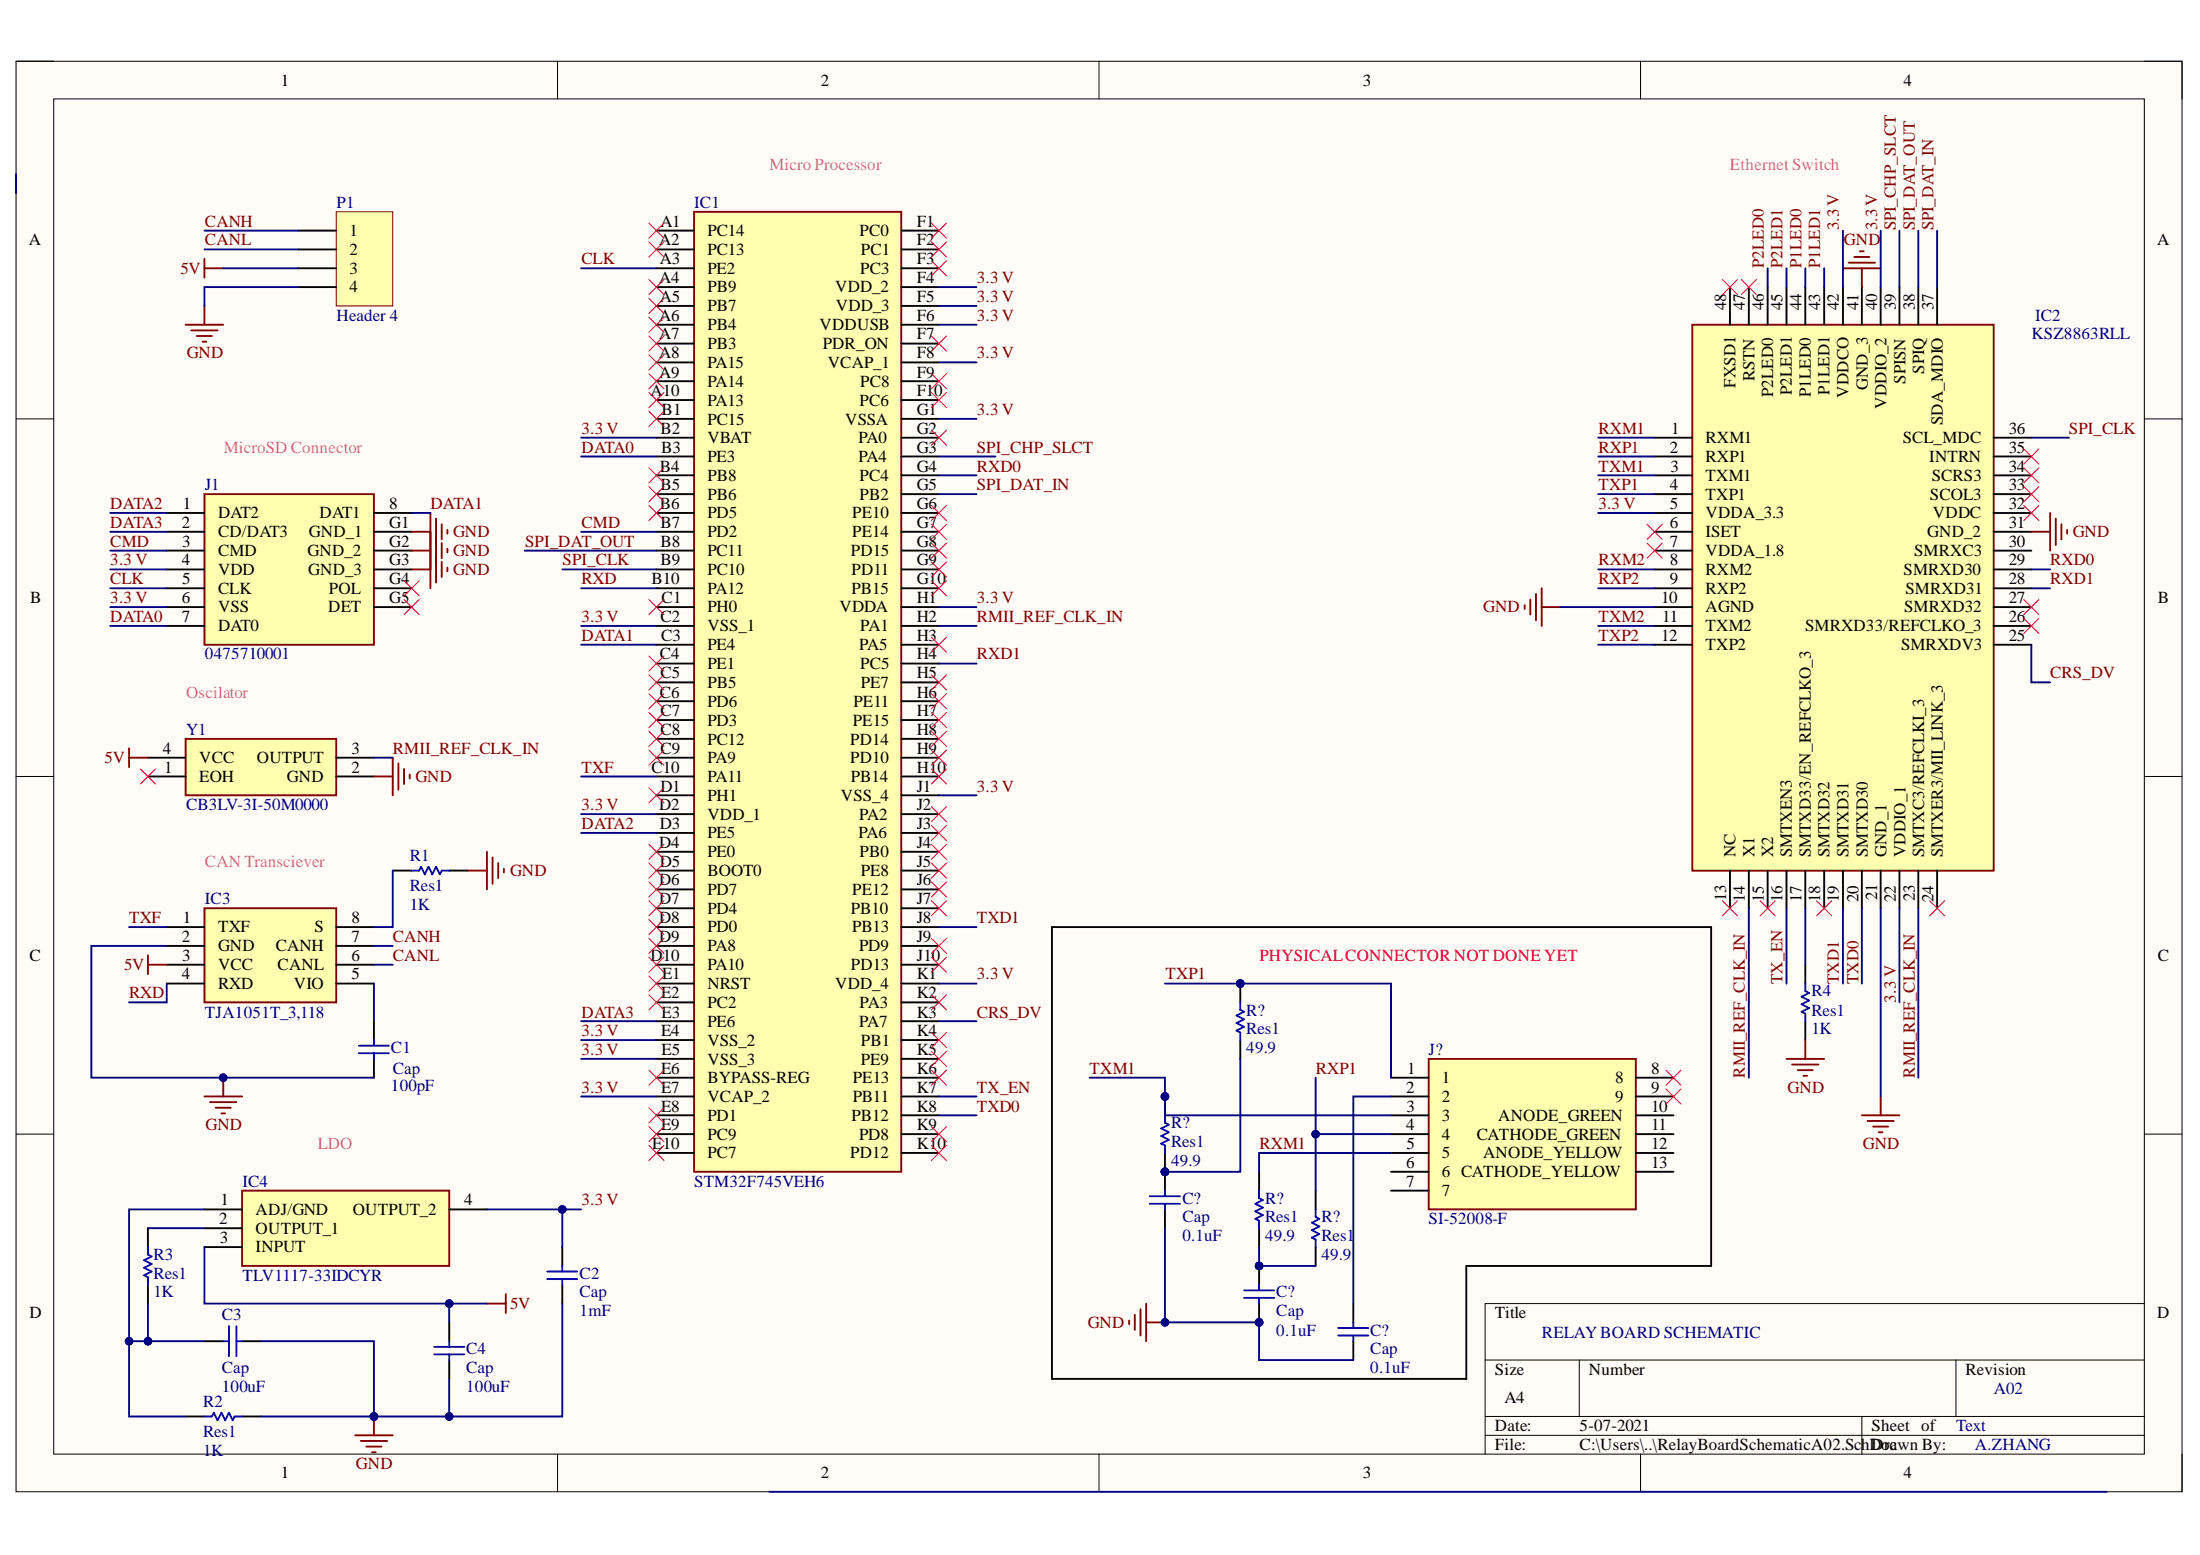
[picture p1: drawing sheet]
<svg xmlns="http://www.w3.org/2000/svg" width="297mm" height="210mm" viewBox="0 0 297 210" stroke-linecap="round" stroke-linejoin="round" font-family="sans-serif">
<path d="M2.2 8.3h292.4v193.1h-292.4z" fill-rule="evenodd" fill="#fffcf8"/>
<path d="M2.2 8.3h292.4v193.1h-292.4z" fill="none" stroke="#000" stroke-width=".14"/>
<path d="M7.3 13.4h282.2v182.9h-282.2z" fill-rule="evenodd" fill="#fffcf8"/>
<g fill="none" stroke="#000" stroke-width=".14">
<path d="M2.2 8.3h5.1M7.3 13.4h282.2v182.9h-282.2zM75.3 8.3v5M148.4 8.3v5M221.5 8.3v5.1M289.5 8.3h5.1v5.1M2.2 56.5h5.1M289.5 56.5h5.1M2.2 104.8h5.1M289.5 104.8h5.1M2.2 153.1h5.1M289.5 153.1h5.1"/>
<path d="M289.5 176h-89v20.3M75.3 196.3v5.1M148.4 196.3v5.1M200.5 183.6h89M200.5 191.2h89M200.5 193.7h89M213.2 183.6v7.6M221.5 196.3v5.1M251.4 191.2v5.1M264.1 183.6v7.6M294.6 196.3v5.1"/>
</g>
<path d="M93.7 28.6h28v129.6h-28z" fill-rule="evenodd" fill="#ffffb0"/>
<path d="M93.7 28.6h28v129.6h-28z" fill="none" stroke="#800000" stroke-width=".25"/>
<g fill="none" stroke="#000" stroke-width=".25">
<path d="M88.6 31.1h5.1M88.6 33.7h5.1M88.6 36.2h5.1M88.6 38.8h5.1M121.7 31.1h5.1M121.7 33.7h5.1M121.7 36.2h5.1M121.7 38.8h5.1M88.6 41.3h5.1M88.6 43.8h5.1M88.6 46.4h5.1M88.6 48.9h5.1"/>
<path d="M88.6 51.5h5.1M88.6 54h5.1M88.6 56.5h5.1M88.6 59.1h5.1M121.7 41.3h5.1M121.7 43.8h5.1M121.7 46.4h5.1M121.7 48.9h5.1M121.7 51.5h5.1M121.7 54h5.1M121.7 56.5h5.1M121.7 59.1h5.1"/>
<path d="M88.6 61.6h5.1M88.6 64.2h5.1M88.6 66.7h5.1M88.6 69.2h5.1M88.6 71.8h5.1M88.6 74.3h5.1M88.6 76.9h5.1M88.6 79.4h5.1M121.7 61.6h5.1M121.7 64.2h5.1M121.7 66.7h5.1M121.7 69.2h5.1"/>
<path d="M121.7 71.8h5.1M121.7 74.3h5.1M121.7 76.9h5.1M121.7 79.4h5.1M88.6 81.9h5.1M88.6 84.5h5.1M88.6 87h5.1M88.6 89.6h5.1M88.6 92.1h5.1M88.6 94.7h5.1M88.6 97.2h5.1M88.6 99.7h5.1"/>
<path d="M121.7 81.9h5.1M121.7 84.5h5.1M121.7 87h5.1M121.7 89.6h5.1M121.7 92.1h5.1M121.7 94.7h5.1M121.7 97.2h5.1M121.7 99.7h5.1M88.6 102.3h5.1M88.6 104.8h5.1M88.6 107.4h5.1M88.6 109.9h5.1"/>
<path d="M88.6 112.4h5.1M88.6 115h5.1M88.6 117.5h5.1M121.7 102.3h5.1M121.7 104.8h5.1M121.7 107.4h5.1M121.7 109.9h5.1M121.7 112.4h5.1M121.7 115h5.1M121.7 117.5h5.1M88.6 120.1h5.1M88.6 122.6h5.1"/>
<path d="M88.6 125.1h5.1M88.6 127.7h5.1M88.6 130.2h5.1M88.6 132.8h5.1M88.6 135.3h5.1M88.6 137.8h5.1M121.7 120.1h5.1M121.7 122.6h5.1M121.7 125.1h5.1M121.7 127.7h5.1M121.7 130.2h5.1M121.7 132.8h5.1"/>
<path d="M121.7 135.3h5.1M121.7 137.8h5.1M88.6 140.4h5.1M88.6 142.9h5.1M88.6 145.5h5.1M88.6 148h5.1M88.6 150.5h5.1M88.6 153.1h5.1M88.6 155.6h5.1M121.7 140.4h5.1M121.7 142.9h5.1M121.7 145.5h5.1"/>
<path d="M121.7 148h5.1M121.7 150.5h5.1M121.7 153.1h5.1M121.7 155.6h5.1"/>
</g>
<path d="M27.6 66.7h22.9v20.3h-22.9z" fill-rule="evenodd" fill="#ffffb0"/>
<path d="M27.6 66.7h22.9v20.3h-22.9z" fill="none" stroke="#800000" stroke-width=".25"/>
<g fill="none" stroke="#000" stroke-width=".25">
<path d="M22.5 69.2h5.1M22.5 71.8h5.1M22.5 74.3h5.1M22.5 76.9h5.1M22.5 79.4h5.1M50.5 69.2h5.1M50.5 71.8h5.1M50.5 74.3h5.1M50.5 76.9h5.1M50.5 79.4h5.1M22.5 81.9h5.1M22.5 84.5h5.1"/>
<path d="M50.5 81.9h5.1"/>
</g>
<path d="M228.5 43.8h40.7v73.7h-40.7z" fill-rule="evenodd" fill="#ffffb0"/>
<path d="M228.5 43.8h40.7v73.7h-40.7z" fill="none" stroke="#800000" stroke-width=".25"/>
<g fill="none" stroke="#000" stroke-width=".25">
<path d="M233.6 38.8v5M236.1 38.8v5M238.7 38.8v5M241.2 38.8v5M243.7 38.8v5M246.3 38.8v5M248.8 38.8v5M251.4 38.8v5M253.9 38.8v5M256.5 38.8v5M259 38.8v5M261.5 38.8v5"/>
<path d="M223.4 59.1h5.1M269.2 59.1h5.1M223.4 61.6h5.1M223.4 64.2h5.1M223.4 66.7h5.1M223.4 69.2h5.1M223.4 71.8h5.1M223.4 74.3h5.1M223.4 76.9h5.1M223.4 79.4h5.1M269.2 61.6h5.1M269.2 64.2h5.1"/>
<path d="M269.2 66.7h5.1M269.2 69.2h5.1M269.2 71.8h5.1M269.2 74.3h5.1M269.2 76.9h5.1M269.2 79.4h5.1M223.4 81.9h5.1M223.4 84.5h5.1M223.4 87h5.1M269.2 81.9h5.1M269.2 84.5h5.1M269.2 87h5.1"/>
<path d="M233.6 117.5v5.1M236.1 117.5v5.1M238.7 117.5v5.1M241.2 117.5v5.1M243.7 117.5v5.1M246.3 117.5v5.1M248.8 117.5v5.1M251.4 117.5v5.1M253.9 117.5v5.1M256.5 117.5v5.1M259 117.5v5.1M261.5 117.5v5.1"/>
</g>
<path d="M232.6 121.6l2 2M234.6 121.6l-2 2" fill="none" stroke="#f00" stroke-width=".14"/>
<path d="M32.7 160.7h28v10.2h-28z" fill-rule="evenodd" fill="#ffffb0"/>
<path d="M32.7 160.7h28v10.2h-28zM47.9 193.7h5.1M48.7 194.5h3.6M49.5 195.3h2M50.2 196h.5M50.5 191.2v2.5" fill="none" stroke="#800000" stroke-width=".25"/>
<path d="M27.6 163.3h5.1M27.6 165.8h5.1M27.6 168.3h5.1M60.7 163.3h5" fill="none" stroke="#000" stroke-width=".25"/>
<circle cx="50.5" cy="191.2" r=".51" fill="#000080"/>
<circle cx="50.5" cy="191.2" r=".51" fill="none" stroke="#000080" stroke-width=".14"/>
<path d="M20 165.8v2.5M20 173.4v2.6M60.7 178.5v2.5M75.9 168.3v2.6M75.9 173.4v2.6M25.1 191.2h2.5M27.6 181h2.5M32.7 181h2.5M32.7 191.2h2.5M60.7 183.6v2.5" fill="none" stroke="#000" stroke-width=".25"/>
<g fill="none" stroke="#00f" stroke-width=".25">
<path d="M20 168.3v1.1l.5 .2-1 .5 1 .5-1 .5 1 .5-1 .5 .5 .3M20 172.4v1M30.9 179v4.1M31.9 179v4.1M73.9 171.6h4M73.9 172.7h4M75.9 170.9v.7M75.9 172.7v.7M27.6 191.2h1l.3-.5 .5 1 .5-1 .5 1 .5-1 .5 1 .3-.5h1M30.1 181h.8M31.9 181h.8M58.6 182.8h4.1"/>
<path d="M58.6 181.8h4.1M60.7 181v.8M60.7 182.8v.8"/>
</g>
<path d="M65.7 176h2.6M68.3 174.7v2.5" fill="none" stroke="#800000" stroke-width=".25"/>
<path d="M27.6 122.6h17.8v12.7h-17.8z" fill-rule="evenodd" fill="#ffffb0"/>
<path d="M27.6 122.6h17.8v12.7h-17.8zM27.6 148h5.1M28.4 148.8h3.5M29.1 149.5h2.1M29.9 150.3h.5M30.1 145.5v2.5" fill="none" stroke="#800000" stroke-width=".25"/>
<path d="M22.5 125.1h5.1M22.5 127.7h5.1M22.5 130.2h5.1M22.5 132.8h5.1M45.4 125.1h5.1M45.4 127.7h5.1M45.4 130.2h5.1M45.4 132.8h5.1" fill="none" stroke="#000" stroke-width=".25"/>
<circle cx="30.1" cy="145.5" r=".51" fill="#000080"/>
<circle cx="30.1" cy="145.5" r=".51" fill="none" stroke="#000080" stroke-width=".14"/>
<path d="M50.5 137.8v2.6M50.5 142.9v2.6" fill="none" stroke="#000" stroke-width=".25"/>
<path d="M48.5 142.2h4M48.5 141.2h4M50.5 140.4v.8M50.5 142.2v.7" fill="none" stroke="#00f" stroke-width=".25"/>
<path d="M20 129v2.5M20 130.2h2.5" fill="none" stroke="#800000" stroke-width=".25"/>
<path d="M45.4 28.6h7.6v12.7h-7.6z" fill-rule="evenodd" fill="#ffffb0"/>
<path d="M45.4 28.6h7.6v12.7h-7.6z" fill="none" stroke="#800000" stroke-width=".14"/>
<path d="M40.3 31.1h5.1M40.3 33.7h5.1M40.3 36.2h5.1M40.3 38.8h5.1" fill="none" stroke="#000" stroke-width=".25"/>
<g fill="none" stroke="#800000" stroke-width=".25">
<path d="M27.6 34.9v2.6M27.6 36.2h2.5M25.1 43.8h5M25.8 44.6h3.6M26.6 45.4h2M27.3 46.1h.6M27.6 41.3v2.5M55.6 71.8h2.5M55.6 74.3h2.5M55.6 76.9h2.5M58.1 69.2v10.2M58.9 70v8.6"/>
<path d="M59.6 70.8v2M59.6 73.3v2M59.6 75.9v2M60.4 71.5v.5M60.4 74.1v.5M60.4 76.6v.5"/>
</g>
<path d="M54.6 78.4l2 2M56.6 78.4l-2 2M222.4 73.3l2 2M224.4 73.3l-2 2M273.3 68.2l2 2.1M275.3 68.2l-2 2.1" fill="none" stroke="#f00" stroke-width=".14"/>
<path d="M25.1 99.7h20.3v7.7h-20.3z" fill-rule="evenodd" fill="#ffffb0"/>
<g fill="none" stroke="#800000" stroke-width=".25">
<path d="M248.8 36.2h5.1M249.6 35.5h3.6M250.4 34.7h2M251.1 33.9h.5M251.4 36.2v2.6M208.2 79.4v5.1M274.3 71.8h2.5M276.8 69.2v5.1M277.6 70v3.6M278.3 70.8v2M279.1 71.5v.5M25.1 99.7h20.3v7.7h-20.3z"/>
<path d="M205.9 81.7v.5M206.6 80.9v2.1M207.4 80.2v3.5M208.2 81.9h2.5M17.4 101v2.5M17.4 102.3h2.6M50.5 104.8h2.5M53 102.3v5.1M53.8 103v3.6M54.6 103.8v2M55.3 104.6v.5M63.2 117.5h2.5"/>
<path d="M65.7 115v5.1M66.5 115.7v3.6M67.3 116.5v2M68 117.3v.5M241.2 142.9h5.1M242 143.7h3.5M242.7 144.5h2.1M243.5 145.2h.5M243.7 140.4v2.5M251.4 150.6h5.1M252.1 151.3h3.6M252.9 152.1h2"/>
<path d="M253.7 152.8h.5M253.9 148v2.6"/>
</g>
<path d="M20 104.8h5.1M20 102.3h5.1M45.4 104.8h5.1M45.4 102.3h5.1M53 117.5h2.6M60.7 117.5h2.5M243.7 130.2v2.6M243.7 137.9v2.5" fill="none" stroke="#000" stroke-width=".25"/>
<g fill="none" stroke="#f00" stroke-width=".14">
<path d="M87.6 30.1l2 2M87.6 32.7l2 2M87.6 37.7l2 2.1M89.6 30.1l-2 2M89.6 32.7l-2 2M89.6 37.7l-2 2.1M125.8 30.1l2 2M125.8 32.7l2 2M125.8 35.2l2 2M127.8 30.1l-2 2M127.8 32.7l-2 2M127.8 35.2l-2 2"/>
<path d="M87.6 40.3l2 2M87.6 42.8l2 2.1M87.6 45.4l2 2M87.6 47.9l2 2M87.6 50.4l2 2.1M87.6 53l2 2M87.6 55.5l2 2.1M89.6 40.3l-2 2M89.6 42.8l-2 2.1M89.6 45.4l-2 2M89.6 47.9l-2 2M89.6 50.4l-2 2.1"/>
<path d="M89.6 53l-2 2M89.6 55.5l-2 2.1M125.8 45.4l2 2M125.8 50.4l2 2.1M125.8 53l2 2M125.8 58.1l2 2M127.8 45.4l-2 2M127.8 50.4l-2 2.1M127.8 53l-2 2M127.8 58.1l-2 2M87.6 63.1l2 2.1M87.6 65.7l2 2"/>
<path d="M87.6 68.2l2 2.1M89.6 63.1l-2 2.1M89.6 65.7l-2 2M89.6 68.2l-2 2.1M125.8 68.2l2 2.1M125.8 70.8l2 2M125.8 73.3l2 2M125.8 75.9l2 2M125.8 78.4l2 2M127.8 68.2l-2 2.1M127.8 70.8l-2 2M127.8 73.3l-2 2"/>
<path d="M127.8 75.9l-2 2M127.8 78.4l-2 2M54.6 80.9l2 2.1M56.6 80.9l-2 2.1M87.6 80.9l2 2.1M87.6 88.6l2 2M87.6 91.1l2 2M87.6 93.6l2 2.1M87.6 96.2l2 2M87.6 98.7l2 2.1M89.6 80.9l-2 2.1M89.6 88.6l-2 2"/>
<path d="M89.6 91.1l-2 2M89.6 93.6l-2 2.1M89.6 96.2l-2 2M89.6 98.7l-2 2.1M125.8 86l2 2M125.8 91.1l2 2M125.8 93.6l2 2.1M125.8 96.2l2 2M125.8 98.7l2 2.1M127.8 86l-2 2M127.8 91.1l-2 2M127.8 93.6l-2 2.1"/>
<path d="M127.8 96.2l-2 2M127.8 98.7l-2 2.1M19 103.8l2 2M21 103.8l-2 2M87.6 101.3l2 2M87.6 106.3l2 2.1M87.6 114l2 2M87.6 116.5l2 2M87.6 119l2 2.1M89.6 101.3l-2 2M89.6 106.3l-2 2.1M89.6 114l-2 2"/>
<path d="M89.6 116.5l-2 2M89.6 119l-2 2.1M125.8 101.3l2 2M125.8 103.8l2 2M125.8 108.9l2 2M125.8 111.4l2 2.1M125.8 116.5l2 2M125.8 114l2 2M125.8 119l2 2.1M127.8 101.3l-2 2M127.8 103.8l-2 2M127.8 108.9l-2 2"/>
<path d="M127.8 111.4l-2 2.1M127.8 116.5l-2 2M127.8 114l-2 2M127.8 119l-2 2.1M87.6 121.6l2 2M87.6 124.1l2 2.1M87.6 126.7l2 2M87.6 129.2l2 2M87.6 131.7l2 2.1M87.6 134.3l2 2M89.6 121.6l-2 2M89.6 124.1l-2 2.1"/>
<path d="M89.6 126.7l-2 2M89.6 129.2l-2 2M89.6 131.7l-2 2.1M89.6 134.3l-2 2M125.8 121.6l2 2M125.8 126.7l2 2M125.8 129.2l2 2M125.8 134.3l2 2M125.8 139.4l2 2M127.8 121.6l-2 2M127.8 126.7l-2 2M127.8 129.2l-2 2"/>
<path d="M127.8 134.3l-2 2M127.8 139.4l-2 2M237.6 121.6l2.1 2M239.7 121.6l-2.1 2M87.6 144.5l2 2M87.6 149.5l2 2.1M87.6 152.1l2 2M87.6 154.6l2 2.1M89.6 144.5l-2 2M89.6 149.5l-2 2.1M89.6 152.1l-2 2M89.6 154.6l-2 2.1"/>
<path d="M125.8 141.9l2 2M125.8 144.5l2 2M125.8 152.1l2 2M125.8 154.6l2 2.1M127.8 141.9l-2 2M127.8 144.5l-2 2M127.8 152.1l-2 2M127.8 154.6l-2 2.1"/>
</g>
<path d="M55.6 117.5h1l.2-.5 .6 1 .5-1 .5 1 .5-1 .5 1 .2-.5h1.1M243.7 132.8v1l.6 .2-1.1 .5 1.1 .6-1.1 .5 1.1 .5-1.1 .5 .5 .2v1.1" fill="none" stroke="#00f" stroke-width=".25"/>
<path d="M192.9 142.9h28v20.4h-28z" fill-rule="evenodd" fill="#ffffb0"/>
<path d="M192.9 142.9h28v20.4h-28zM152.5 178.2v.6M153.2 177.5v2M154 176.7v3.6M154.8 176v5M154.8 178.5h2.5" fill="none" stroke="#800000" stroke-width=".25"/>
<g fill="none" stroke="#000" stroke-width=".25">
<path d="M157.3 158.2v2.5M167.5 140.4v2.5M170 158.2v2.5M187.8 145.5h5.1M187.8 148h5.1M187.8 150.6h5.1M187.8 153.1h5.1M187.8 155.6h5.1M187.8 158.2h5.1M220.9 145.5h5.1M220.9 148h5.1M220.9 150.6h5.1"/>
<path d="M220.9 153.1h5.1M220.9 155.6h5.1M220.9 158.2h5.1M157.3 163.3v2.5M170 165.8v2.5M177.6 160.7v2.6M177.6 168.3v2.6M182.7 176v2.5M187.8 160.7h5.1M182.7 181v2.6"/>
</g>
<g fill="none" stroke="#00f" stroke-width=".25">
<path d="M167.5 135.3v1l.5 .3-1.1 .5 1.1 .5-1.1 .5 1.1 .5-1.1 .5 .6 .3v1M157.3 150.5v1.1l.5 .2-1 .5 1 .5-1 .5 1 .6-1 .5M155.3 161.5h4M155.3 162.5h4M157.3 160.7v.8M157.3 162.5v.8M168 174.2h4M168 175.2h4M170 160.7v1l.5 .3-1 .5 1 .5-1 .5 1 .5-1 .5 .5 .3v1M170 173.4v.8M177.6 163.3v1l.5 .2-1 .5 1 .5-1 .6 1 .5-1 .5 .5 .2v1M180.7 179.3h4.1"/>
<path d="M182.7 178.5v.8M180.7 180.3h4.1M182.7 180.3v.7"/>
</g>
<circle cx="157.3" cy="178.5" r=".51" fill="#000080"/>
<circle cx="157.3" cy="178.5" r=".51" fill="none" stroke="#000080" stroke-width=".14"/>
<g fill="none" stroke="#f00" stroke-width=".14">
<path d="M232.6 37.7l2 2.1M234.6 37.7l-2 2.1M235.1 37.7l2 2.1M237.1 37.7l-2 2.1M222.4 70.8l2 2M224.4 70.8l-2 2M273.3 60.6l2 2M273.3 63.2l2 2M273.3 65.7l2 2M275.3 60.6l-2 2M275.3 63.2l-2 2M275.3 65.7l-2 2"/>
<path d="M273.3 80.9l2 2.1M273.3 83.5l2 2M275.3 80.9l-2 2.1M275.3 83.5l-2 2M245.3 121.6l2 2M247.3 121.6l-2 2M260.5 121.6l2.1 2M262.6 121.6l-2.1 2M224.9 144.5l2.1 2M224.9 147l2.1 2M227 144.5l-2.1 2M227 147l-2.1 2"/>
</g>
<path d="M65.7 163.3h10.2v5" fill="none" stroke="#000080" stroke-width=".25"/>
<circle cx="75.9" cy="163.3" r=".51" fill="#000080"/>
<circle cx="75.9" cy="163.3" r=".51" fill="none" stroke="#000080" stroke-width=".14"/>
<path d="M20 165.8h7.6M35.2 181h15.3v10.2" fill="none" stroke="#000080" stroke-width=".25"/>
<circle cx="50.5" cy="191.2" r=".51" fill="#000080"/>
<circle cx="50.5" cy="191.2" r=".51" fill="none" stroke="#000080" stroke-width=".14"/>
<path d="M75.9 176v15.2h-25.4" fill="none" stroke="#000080" stroke-width=".25"/>
<circle cx="50.5" cy="191.2" r=".51" fill="#000080"/>
<circle cx="50.5" cy="191.2" r=".51" fill="none" stroke="#000080" stroke-width=".14"/>
<circle cx="60.7" cy="191.2" r=".51" fill="#000080"/>
<circle cx="60.7" cy="191.2" r=".51" fill="none" stroke="#000080" stroke-width=".14"/>
<path d="M35.2 191.2h15.3" fill="none" stroke="#000080" stroke-width=".25"/>
<circle cx="50.5" cy="191.2" r=".51" fill="#000080"/>
<circle cx="50.5" cy="191.2" r=".51" fill="none" stroke="#000080" stroke-width=".14"/>
<path d="M20 176v5" fill="none" stroke="#000080" stroke-width=".25"/>
<circle cx="20" cy="181" r=".51" fill="#000080"/>
<circle cx="20" cy="181" r=".51" fill="none" stroke="#000080" stroke-width=".14"/>
<path d="M27.6 168.3v7.7h38.1" fill="none" stroke="#000080" stroke-width=".25"/>
<circle cx="60.7" cy="176" r=".51" fill="#000080"/>
<circle cx="60.7" cy="176" r=".51" fill="none" stroke="#000080" stroke-width=".14"/>
<path d="M60.7 176v2.5" fill="none" stroke="#000080" stroke-width=".25"/>
<circle cx="60.7" cy="176" r=".51" fill="#000080"/>
<circle cx="60.7" cy="176" r=".51" fill="none" stroke="#000080" stroke-width=".14"/>
<path d="M60.7 186.1v5.1" fill="none" stroke="#000080" stroke-width=".25"/>
<circle cx="60.7" cy="191.2" r=".51" fill="#000080"/>
<circle cx="60.7" cy="191.2" r=".51" fill="none" stroke="#000080" stroke-width=".14"/>
<path d="M22.5 127.7h-10.2v17.8h38.2M50.5 132.8v5" fill="none" stroke="#000080" stroke-width=".25"/>
<circle cx="30.1" cy="145.5" r=".51" fill="#000080"/>
<circle cx="30.1" cy="145.5" r=".51" fill="none" stroke="#000080" stroke-width=".14"/>
<path d="M2.2 23.5v2.5M27.6 33.7h12.7M27.6 31.1h12.7M30.1 36.2h10.2M40.3 38.8h-12.7v2.5M17.4 125.1h5.1M22.5 132.8v2.5h-5.1M50.5 130.2h2.5M50.5 127.7h2.5M126.8 150.5h5.1M75.9 163.3h2.6M103.9 201.4h180.5" fill="none" stroke="#000080" stroke-width=".25"/>
<circle cx="75.9" cy="163.3" r=".51" fill="#000080"/>
<circle cx="75.9" cy="163.3" r=".51" fill="none" stroke="#000080" stroke-width=".14"/>
<g fill="none" stroke="#000080" stroke-width=".25">
<path d="M78.5 36.2h10.1M126.8 38.8h5.1M238.7 36.2v2.6M241.2 36.2v2.6M243.7 36.2v2.6M246.3 36.2v2.6M248.8 31.1v7.7M253.9 31.1v7.7M256.5 31.1v7.7M259 31.1v7.7M261.5 31.1v7.7M78.5 59.1h10.1"/>
<path d="M126.8 41.3h5.1M126.8 48.9h5.1M126.8 56.5h5.1M126.8 43.8h5.1M215.8 59.1h7.6M274.3 59.1h5.1M14.9 76.9h7.6M14.9 69.2h7.6M14.9 71.8h7.6M14.9 74.3h7.6M14.9 79.4h7.6M55.6 69.2h2.5"/>
<path d="M70.8 74.3h17.8M75.9 76.9h12.7M78.5 71.8h10.1M78.5 79.4h10.1M78.5 61.6h10.1M126.8 61.6h7.6M126.8 64.2h5.1M126.8 66.7h5.1M215.8 69.2h7.6M215.8 76.9h7.6M215.8 61.6h7.6M215.8 64.2h7.6"/>
<path d="M215.8 66.7h7.6M215.8 79.4h7.6M274.3 76.9h2.5M274.3 79.4h2.5M14.9 84.5h7.6M14.9 81.9h7.6M78.5 84.5h10.1M78.5 87h10.1M126.8 84.5h5.1M126.8 81.9h5.1M126.8 89.6h5.1M210.7 81.9h12.7"/>
<path d="M215.8 84.5h7.6M215.8 87h7.6M274.3 87v5.1h2.5M50.5 102.3h2.5M53 117.5v7.6h-2.5M78.5 109.9h10.1M78.5 112.4h10.1M78.5 104.8h10.1M126.8 107.4h5.1M78.5 137.8h10.1M126.8 132.8h5.1M126.8 137.8h5.1"/>
<path d="M126.8 125.1h5.1M157.3 132.8h30.5v12.7M236.1 122.6v22.9M241.2 122.6v10.2M243.7 122.6v7.6M248.8 122.6v10.2M251.4 122.6v10.2M256.5 122.6v12.7M259 122.6v22.9M78.5 140.4h10.1M78.5 142.9h10.1M78.5 148h10.1"/>
<path d="M126.8 148h5.1M147.1 145.5h10.2v5.1h30.5M167.5 142.9v15.3h-10.2M157.3 165.8v12.7h12.7v5.1h12.7"/>
</g>
<circle cx="157.3" cy="178.5" r=".51" fill="#000080"/>
<circle cx="157.3" cy="178.5" r=".51" fill="none" stroke="#000080" stroke-width=".14"/>
<path d="M187.8 148h-5.1v28M187.8 155.6h-17.8v2.6M187.8 153.1h-10.2v7.6M170 168.3v2.6h7.6" fill="none" stroke="#000080" stroke-width=".25"/>
<circle cx="177.6" cy="153.1" r=".51" fill="#000080"/>
<circle cx="177.6" cy="153.1" r=".51" fill="none" stroke="#000080" stroke-width=".14"/>
<path d="M177.6 145.5v7.6" fill="none" stroke="#000080" stroke-width=".25"/>
<circle cx="177.6" cy="153.1" r=".51" fill="#000080"/>
<circle cx="177.6" cy="153.1" r=".51" fill="none" stroke="#000080" stroke-width=".14"/>
<path d="M253.9 122.6v25.4M27.6 163.3h-10.2v27.9h7.7" fill="none" stroke="#000080" stroke-width=".25"/>
<circle cx="17.4" cy="181" r=".51" fill="#000080"/>
<circle cx="17.4" cy="181" r=".51" fill="none" stroke="#000080" stroke-width=".14"/>
<path d="M17.4 181h10.2" fill="none" stroke="#000080" stroke-width=".25"/>
<circle cx="17.4" cy="181" r=".51" fill="#000080"/>
<circle cx="17.4" cy="181" r=".51" fill="none" stroke="#000080" stroke-width=".14"/>
<circle cx="20" cy="181" r=".51" fill="#000080"/>
<circle cx="20" cy="181" r=".51" fill="none" stroke="#000080" stroke-width=".14"/>
<path d="M142 125.1h89v45.8h-33v15.2h-56z" fill="none" stroke="#000" stroke-width=".25"/>
<g font-size="3.5" fill="#000080">
<text x="166.9" y="134.7">PIR?02</text>
<text x="156.6" y="149.9">PIR?02</text>
<text x="156.6" y="157.7">PIR?01</text>
<text x="169.3" y="172.8">PIC?02</text>
<text x="169.3" y="178.1">PIC?01</text>
</g>
<g font-size="2.3">
<text x="37.9" y="11.6">1</text>
<text x="110.8" y="11.6">2</text>
<text x="184" y="11.6">3</text>
<text x="257" y="11.6">4</text>
<text x="3.9" y="33.1">A</text>
<text x="47.2" y="31.9">1</text>
<text x="47.2" y="34.4">2</text>
<text x="89" y="33.1">A2</text>
<text x="89.1" y="35.7">A3</text>
<text x="89.2" y="30.6">A1</text>
<text x="95.5" y="31.9">PC14</text>
<text x="95.5" y="34.4">PC13</text>
<text x="116.1" y="31.9">PC0</text>
<text x="116.2" y="34.4">PC1</text>
<text x="123.8" y="30.6">F1</text>
<text x="123.8" y="33.1">F2</text>
<text x="123.8" y="35.7">F3</text>
<text x="291.3" y="33.1">A</text>
<text x="47.2" y="36.9">3</text>
<text x="47.2" y="39.5">4</text>
<text x="89" y="38.2">A4</text>
<text x="89.1" y="40.7">A5</text>
<text x="95.5" y="36.9">PE2</text>
<text x="95.5" y="39.5">PB9</text>
<text x="112.8" y="39.5">VDD_2</text>
<text x="116.2" y="36.9">PC3</text>
<text x="123.8" y="38.2">F4</text>
<text x="123.8" y="40.7">F5</text>
<text x="233.1" y="41.8" transform="rotate(-90 233.1 41.8)">48</text>
<text x="235.6" y="41.8" transform="rotate(-90 235.6 41.8)">47</text>
<text x="238.1" y="41.8" transform="rotate(-90 238.1 41.8)">46</text>
<text x="240.7" y="41.8" transform="rotate(-90 240.7 41.8)">45</text>
<text x="243.2" y="41.8" transform="rotate(-90 243.2 41.8)">44</text>
<text x="245.8" y="41.8" transform="rotate(-90 245.8 41.8)">43</text>
<text x="248.3" y="41.8" transform="rotate(-90 248.3 41.8)">42</text>
<text x="250.9" y="41.8" transform="rotate(-90 250.9 41.8)">41</text>
<text x="253.5" y="41.8" transform="rotate(-90 253.5 41.8)">40</text>
<text x="256" y="41.8" transform="rotate(-90 256 41.8)">39</text>
<text x="258.5" y="41.8" transform="rotate(-90 258.5 41.8)">38</text>
<text x="261.1" y="41.8" transform="rotate(-90 261.1 41.8)">37</text>
<text x="89" y="43.3">A6</text>
<text x="89" y="45.8">A7</text>
<text x="95.5" y="42">PB7</text>
<text x="95.5" y="44.5">PB4</text>
<text x="95.5" y="47.1">PB3</text>
<text x="110.7" y="44.5">VDDUSB</text>
<text x="111.1" y="47.1">PDR_ON</text>
<text x="112.9" y="42">VDD_3</text>
<text x="123.8" y="43.3">F6</text>
<text x="123.8" y="45.8">F7</text>
<text x="87.8" y="53.5">A10</text>
<text x="89" y="48.3">A8</text>
<text x="89" y="51">A9</text>
<text x="95.5" y="49.7">PA15</text>
<text x="95.5" y="52.2">PA14</text>
<text x="111.8" y="49.7">VCAP_1</text>
<text x="116.2" y="52.2">PC8</text>
<text x="123.8" y="48.3">F8</text>
<text x="123.8" y="51">F9</text>
<text x="123.8" y="53.5">F10</text>
<text x="234.3" y="52.3" transform="rotate(-90 234.3 52.3)">FXSD1</text>
<text x="236.9" y="51.5" transform="rotate(-90 236.9 51.5)">RSTN</text>
<text x="239.4" y="53.6" transform="rotate(-90 239.4 53.6)">P2LED0</text>
<text x="242" y="53.3" transform="rotate(-90 242 53.3)">P2LED1</text>
<text x="244.5" y="53.6" transform="rotate(-90 244.5 53.6)">P1LED0</text>
<text x="247" y="53.3" transform="rotate(-90 247 53.3)">P1LED1</text>
<text x="249.6" y="53.7" transform="rotate(-90 249.6 53.7)">VDDCO</text>
<text x="252.2" y="52.7" transform="rotate(-90 252.2 52.7)">GND_3</text>
<text x="257.3" y="51.8" transform="rotate(-90 257.3 51.8)">SPISN</text>
<text x="259.8" y="50.5" transform="rotate(-90 259.8 50.5)">SPIQ</text>
<text x="89.2" y="58.6">B2</text>
<text x="89.3" y="56">B1</text>
<text x="95.5" y="54.8">PA13</text>
<text x="95.5" y="57.3">PC15</text>
<text x="95.5" y="59.8">VBAT</text>
<text x="114.1" y="57.3">VSSA</text>
<text x="115.9" y="59.8">PA0</text>
<text x="116.1" y="54.8">PC6</text>
<text x="123.8" y="56">G1</text>
<text x="123.8" y="58.6">G2</text>
<text x="225.6" y="58.6">1</text>
<text x="230.3" y="59.8">RXM1</text>
<text x="254.7" y="55.2" transform="rotate(-90 254.7 55.2)">VDDIO_2</text>
<text x="256.9" y="59.8">SCL_MDC</text>
<text x="262.3" y="57.4" transform="rotate(-90 262.3 57.4)">SDA_MDIO</text>
<text x="271.2" y="58.6">36</text>
<text x="89.1" y="63.6">B4</text>
<text x="89.3" y="61.1">B3</text>
<text x="95.5" y="62.4">PE3</text>
<text x="95.5" y="64.9">PB8</text>
<text x="115.9" y="62.4">PA4</text>
<text x="116.1" y="64.9">PC4</text>
<text x="123.8" y="61.1">G3</text>
<text x="123.8" y="63.6">G4</text>
<text x="225.5" y="61.1">2</text>
<text x="225.5" y="63.6">3</text>
<text x="230.3" y="62.4">RXP1</text>
<text x="230.3" y="64.9">TXM1</text>
<text x="260.5" y="62.4">INTRN</text>
<text x="260.8" y="64.9">SCRS3</text>
<text x="271.2" y="61.1">35</text>
<text x="271.2" y="63.6">34</text>
<text x="24.5" y="71.3">2</text>
<text x="24.7" y="68.7">1</text>
<text x="29.4" y="70">DAT2</text>
<text x="43.1" y="70">DAT1</text>
<text x="52.5" y="68.7">8</text>
<text x="52.5" y="71.3">G1</text>
<text x="89.1" y="68.7">B6</text>
<text x="89.2" y="66.2">B5</text>
<text x="89.2" y="71.3">B7</text>
<text x="95.5" y="67.5">PB6</text>
<text x="95.5" y="70">PD5</text>
<text x="115.1" y="70">PE10</text>
<text x="116.1" y="67.5">PB2</text>
<text x="123.8" y="66.2">G5</text>
<text x="123.8" y="68.7">G6</text>
<text x="123.8" y="71.3">G7</text>
<text x="225.5" y="66.2">4</text>
<text x="225.5" y="68.7">5</text>
<text x="225.5" y="71.3">6</text>
<text x="230.3" y="67.5">TXP1</text>
<text x="230.3" y="70">VDDA_3.3</text>
<text x="260.6" y="67.5">SCOL3</text>
<text x="261" y="70">VDDC</text>
<text x="271.2" y="66.2">33</text>
<text x="271.2" y="68.7">32</text>
<text x="271.2" y="71.3">31</text>
<text x="24.5" y="76.3">4</text>
<text x="24.6" y="73.8">3</text>
<text x="29.4" y="72.5">CD/DAT3</text>
<text x="29.4" y="75.1">CMD</text>
<text x="29.4" y="77.6">VDD</text>
<text x="41.5" y="75.1">GND_2</text>
<text x="41.6" y="77.6">GND_3</text>
<text x="41.7" y="72.5">GND_1</text>
<text x="52.5" y="73.8">G2</text>
<text x="52.5" y="76.3">G3</text>
<text x="89.2" y="73.8">B8</text>
<text x="89.2" y="76.3">B9</text>
<text x="95.5" y="72.5">PD2</text>
<text x="95.5" y="75.1">PC11</text>
<text x="95.5" y="77.6">PC10</text>
<text x="114.9" y="75.1">PD15</text>
<text x="115" y="77.6">PD11</text>
<text x="115.1" y="72.5">PE14</text>
<text x="123.8" y="73.8">G8</text>
<text x="123.8" y="76.3">G9</text>
<text x="225.5" y="73.8">7</text>
<text x="225.5" y="76.3">8</text>
<text x="230.3" y="72.5">ISET</text>
<text x="230.3" y="75.1">VDDA_1.8</text>
<text x="230.3" y="77.6">RXM2</text>
<text x="257" y="77.6">SMRXD30</text>
<text x="258.4" y="75.1">SMRXC3</text>
<text x="260.2" y="72.5">GND_2</text>
<text x="271.2" y="73.8">30</text>
<text x="271.2" y="76.3">29</text>
<text x="4.1" y="81.4">B</text>
<text x="24.5" y="81.4">6</text>
<text x="24.5" y="83.9">7</text>
<text x="24.6" y="78.9">5</text>
<text x="29.4" y="80.1">CLK</text>
<text x="29.4" y="82.7">VSS</text>
<text x="44.3" y="82.7">DET</text>
<text x="44.4" y="80.1">POL</text>
<text x="52.5" y="78.9">G4</text>
<text x="52.5" y="81.4">G5</text>
<text x="88" y="78.9">B10</text>
<text x="89.2" y="83.9">C2</text>
<text x="89.3" y="81.4">C1</text>
<text x="95.5" y="80.1">PA12</text>
<text x="95.5" y="82.7">PH0</text>
<text x="113.4" y="82.7">VDDA</text>
<text x="115" y="80.1">PB15</text>
<text x="123.8" y="78.9">G10</text>
<text x="123.8" y="81.4">H1</text>
<text x="123.8" y="83.9">H2</text>
<text x="224.3" y="81.4">10</text>
<text x="224.4" y="83.9">11</text>
<text x="225.5" y="78.9">9</text>
<text x="230.3" y="80.1">RXP2</text>
<text x="230.3" y="82.7">AGND</text>
<text x="257.1" y="82.7">SMRXD32</text>
<text x="257.3" y="80.1">SMRXD31</text>
<text x="271.2" y="78.9">28</text>
<text x="271.2" y="81.4">27</text>
<text x="271.2" y="83.9">26</text>
<text x="291.4" y="81.4">B</text>
<text x="29.4" y="85.2">DAT0</text>
<text x="89.1" y="89">C4</text>
<text x="89.3" y="86.5">C3</text>
<text x="95.5" y="85.2">VSS_1</text>
<text x="95.5" y="87.7">PE4</text>
<text x="116" y="87.7">PA5</text>
<text x="116.2" y="85.2">PA1</text>
<text x="123.8" y="86.5">H3</text>
<text x="123.8" y="89">H4</text>
<text x="224.3" y="86.5">12</text>
<text x="230.3" y="85.2">TXM2</text>
<text x="230.3" y="87.7">TXP2</text>
<text x="243.7" y="85.2">SMRXD33/REFCLKO_3</text>
<text x="256.7" y="87.7">SMRXDV3</text>
<text x="271.2" y="86.5">25</text>
<text x="89.1" y="94.2">C6</text>
<text x="89.2" y="91.5">C5</text>
<text x="95.5" y="90.3">PE1</text>
<text x="95.5" y="92.9">PB5</text>
<text x="95.5" y="95.4">PD6</text>
<text x="115.2" y="95.4">PE11</text>
<text x="116.2" y="90.3">PC5</text>
<text x="116.2" y="92.9">PE7</text>
<text x="123.8" y="91.5">H5</text>
<text x="123.8" y="94.2">H6</text>
<text x="22" y="101.8">4</text>
<text x="47.5" y="101.8">3</text>
<text x="89.2" y="96.7">C7</text>
<text x="89.2" y="99.2">C8</text>
<text x="89.2" y="101.8">C9</text>
<text x="95.5" y="98">PD3</text>
<text x="95.5" y="100.5">PC12</text>
<text x="114.8" y="100.5">PD14</text>
<text x="115.1" y="98">PE15</text>
<text x="123.8" y="96.7">H7</text>
<text x="123.8" y="99.2">H8</text>
<text x="123.8" y="101.8">H9</text>
<text x="22.2" y="104.3">1</text>
<text x="26.9" y="105.6">EOH</text>
<text x="26.9" y="103">VCC</text>
<text x="34.7" y="103">OUTPUT</text>
<text x="38.7" y="105.6">GND</text>
<text x="47.5" y="104.3">2</text>
<text x="88" y="104.3">C10</text>
<text x="89.2" y="106.8">D1</text>
<text x="95.5" y="103">PA9</text>
<text x="95.5" y="105.6">PA11</text>
<text x="114.8" y="103">PD10</text>
<text x="114.9" y="105.6">PB14</text>
<text x="123.8" y="104.3">H10</text>
<text x="123.8" y="106.8">J1</text>
<text x="89" y="109.4">D2</text>
<text x="89.1" y="111.9">D3</text>
<text x="95.5" y="108.1">PH1</text>
<text x="95.5" y="110.6">VDD_1</text>
<text x="95.5" y="113.2">PE5</text>
<text x="113.5" y="108.1">VSS_4</text>
<text x="115.9" y="113.2">PA6</text>
<text x="116" y="110.6">PA2</text>
<text x="123.8" y="109.4">J2</text>
<text x="123.8" y="111.9">J3</text>
<text x="89" y="114.4">D4</text>
<text x="89" y="119.5">D6</text>
<text x="89.1" y="117">D5</text>
<text x="95.5" y="115.7">PE0</text>
<text x="95.5" y="118.3">BOOT0</text>
<text x="116.1" y="115.7">PB0</text>
<text x="116.2" y="118.3">PE8</text>
<text x="123.8" y="114.4">J4</text>
<text x="123.8" y="117">J5</text>
<text x="123.8" y="119.5">J6</text>
<text x="234.3" y="115.7" transform="rotate(-90 234.3 115.7)">NC</text>
<text x="236.9" y="115.7" transform="rotate(-90 236.9 115.7)">X1</text>
<text x="239.4" y="115.7" transform="rotate(-90 239.4 115.7)">X2</text>
<text x="242" y="115.7" transform="rotate(-90 242 115.7)">SMTXEN3</text>
<text x="244.5" y="115.7" transform="rotate(-90 244.5 115.7)">SMTXD33/EN_REFCLKO_3</text>
<text x="247" y="115.7" transform="rotate(-90 247 115.7)">SMTXD32</text>
<text x="249.6" y="115.7" transform="rotate(-90 249.6 115.7)">SMTXD31</text>
<text x="252.2" y="115.7" transform="rotate(-90 252.2 115.7)">SMTXD30</text>
<text x="254.7" y="115.7" transform="rotate(-90 254.7 115.7)">GND_1</text>
<text x="257.3" y="115.7" transform="rotate(-90 257.3 115.7)">VDDIO_1</text>
<text x="259.8" y="115.7" transform="rotate(-90 259.8 115.7)">SMTXC3/REFCLKI_3</text>
<text x="262.3" y="115.7" transform="rotate(-90 262.3 115.7)">SMTXER3/MII_LINK_3</text>
<text x="24.7" y="124.6">1</text>
<text x="29.4" y="125.9">TXF</text>
<text x="42.5" y="125.9">S</text>
<text x="47.5" y="124.6">8</text>
<text x="89" y="122.1">D7</text>
<text x="89" y="124.6">D8</text>
<text x="95.5" y="120.8">PD7</text>
<text x="95.5" y="123.3">PD4</text>
<text x="95.5" y="125.9">PD0</text>
<text x="114.9" y="123.3">PB10</text>
<text x="115.1" y="120.8">PE12</text>
<text x="115.1" y="125.9">PB13</text>
<text x="123.8" y="122.1">J7</text>
<text x="123.8" y="124.6">J8</text>
<text x="233.1" y="121.6" transform="rotate(-90 233.1 121.6)">13</text>
<text x="235.6" y="121.8" transform="rotate(-90 235.6 121.8)">14</text>
<text x="238.1" y="121.7" transform="rotate(-90 238.1 121.7)">15</text>
<text x="240.7" y="121.7" transform="rotate(-90 240.7 121.7)">16</text>
<text x="243.2" y="121.7" transform="rotate(-90 243.2 121.7)">17</text>
<text x="245.8" y="121.7" transform="rotate(-90 245.8 121.7)">18</text>
<text x="248.3" y="121.7" transform="rotate(-90 248.3 121.7)">19</text>
<text x="250.9" y="121.8" transform="rotate(-90 250.9 121.8)">20</text>
<text x="253.5" y="121.6" transform="rotate(-90 253.5 121.6)">21</text>
<text x="256" y="121.7" transform="rotate(-90 256 121.7)">22</text>
<text x="258.5" y="121.6" transform="rotate(-90 258.5 121.6)">23</text>
<text x="261.1" y="121.8" transform="rotate(-90 261.1 121.8)">24</text>
<text x="4" y="129.7">C</text>
<text x="24.5" y="127.1">2</text>
<text x="24.6" y="129.7">3</text>
<text x="29.4" y="128.4">GND</text>
<text x="29.4" y="130.9">VCC</text>
<text x="37.2" y="128.4">CANH</text>
<text x="37.5" y="130.9">CANL</text>
<text x="47.5" y="127.1">7</text>
<text x="47.5" y="129.7">6</text>
<text x="87.8" y="129.7">D10</text>
<text x="89" y="127.1">D9</text>
<text x="95.5" y="128.4">PA8</text>
<text x="95.5" y="130.9">PA10</text>
<text x="114.9" y="130.9">PD13</text>
<text x="116" y="128.4">PD9</text>
<text x="123.8" y="127.1">J9</text>
<text x="123.8" y="129.7">J10</text>
<text x="291.4" y="129.7">C</text>
<text x="24.5" y="132.2">4</text>
<text x="29.4" y="133.5">RXD</text>
<text x="39.7" y="133.5">VIO</text>
<text x="47.5" y="132.2">5</text>
<text x="89.3" y="134.7">E2</text>
<text x="89.3" y="137.4">E3</text>
<text x="89.4" y="132.2">E1</text>
<text x="95.5" y="133.5">NRST</text>
<text x="95.5" y="136.1">PC2</text>
<text x="112.8" y="133.5">VDD_4</text>
<text x="116.1" y="136.1">PA3</text>
<text x="123.8" y="132.2">K1</text>
<text x="123.8" y="134.7">K2</text>
<text x="123.8" y="137.4">K3</text>
<text x="89.3" y="139.9">E4</text>
<text x="89.3" y="142.4">E5</text>
<text x="95.5" y="138.6">PE6</text>
<text x="95.5" y="141.2">VSS_2</text>
<text x="95.5" y="143.7">VSS_3</text>
<text x="116" y="138.6">PA7</text>
<text x="116.2" y="141.2">PB1</text>
<text x="116.2" y="143.7">PE9</text>
<text x="123.8" y="139.9">K4</text>
<text x="123.8" y="142.4">K5</text>
<text x="89.3" y="145">E6</text>
<text x="89.3" y="147.5">E7</text>
<text x="95.5" y="146.2">BYPASS-REG</text>
<text x="95.5" y="148.8">VCAP_2</text>
<text x="115.1" y="146.2">PE13</text>
<text x="115.1" y="148.8">PB11</text>
<text x="123.8" y="145">K6</text>
<text x="123.8" y="147.5">K7</text>
<text x="189.8" y="147.5">2</text>
<text x="190" y="145">1</text>
<text x="194.7" y="146.2">1</text>
<text x="194.7" y="148.8">2</text>
<text x="218.1" y="146.2">8</text>
<text x="218.1" y="148.8">9</text>
<text x="222.9" y="145">8</text>
<text x="222.9" y="147.5">9</text>
<text x="88.1" y="155.1">E10</text>
<text x="89.3" y="150">E8</text>
<text x="89.3" y="152.6">E9</text>
<text x="95.5" y="151.3">PD1</text>
<text x="95.5" y="153.8">PC9</text>
<text x="115" y="151.3">PB12</text>
<text x="116" y="153.8">PD8</text>
<text x="123.8" y="150">K8</text>
<text x="123.8" y="152.6">K9</text>
<text x="123.8" y="155.1">K10</text>
<text x="189.8" y="152.6">4</text>
<text x="189.9" y="150">3</text>
<text x="189.9" y="155.1">5</text>
<text x="194.7" y="151.3">3</text>
<text x="194.7" y="153.8">4</text>
<text x="199.4" y="153.8">CATHODE_GREEN</text>
<text x="202.3" y="151.3">ANODE_GREEN</text>
<text x="222.9" y="150">10</text>
<text x="222.9" y="152.6">11</text>
<text x="222.9" y="155.1">12</text>
<text x="95.5" y="156.4">PC7</text>
<text x="114.8" y="156.4">PD12</text>
<text x="189.8" y="157.6">6</text>
<text x="189.8" y="160.2">7</text>
<text x="194.7" y="156.4">5</text>
<text x="194.7" y="158.9">6 CATHODE_YELLOW</text>
<text x="194.7" y="161.4">7</text>
<text x="200.2" y="156.4">ANODE_YELLOW</text>
<text x="222.9" y="157.6">13</text>
<text x="29.6" y="165.3">2</text>
<text x="29.7" y="167.8">3</text>
<text x="29.8" y="162.7">1</text>
<text x="34.5" y="164">ADJ/GND</text>
<text x="34.5" y="166.5">OUTPUT_1</text>
<text x="47.6" y="164">OUTPUT_2</text>
<text x="62.7" y="162.7">4</text>
<text x="34.5" y="169.1">INPUT</text>
<text x="4" y="177.9">D</text>
<text x="201.9" y="177.9">Title</text>
<text x="291.3" y="177.9">D</text>
<text x="201.9" y="185.6">Size</text>
<text x="214.5" y="185.6">Number</text>
<text x="265.4" y="185.6">Revision</text>
<text x="203.1" y="189.4">A4</text>
<text x="201.9" y="193.2">Date:</text>
<text x="201.9" y="195.8">File:</text>
<text x="213.3" y="193.2">5-07-2021</text>
<text x="213.3" y="195.8">C:\Users\..\RelayBoardSchematicA02.SchDoc</text>
<text x="252.7" y="193.2">Sheet of</text>
<text x="252.7" y="195.8">Drawn By:</text>
<text x="37.9" y="199.6">1</text>
<text x="110.8" y="199.6">2</text>
<text x="184" y="199.6">3</text>
<text x="257" y="199.6">4</text>
</g>
<g font-size="2.3" fill="#f0f">
<text x="103.9" y="23">Micro Processor</text>
<text x="233.6" y="23">Ethernet Switch</text>
<text x="30.2" y="61.1">MicroSD Connector</text>
<text x="25.1" y="94.2">Oscilator</text>
<text x="27.7" y="117">CAN Transciever</text>
<text x="42.9" y="155.1">LDO</text>
</g>
<g font-size="2.3" fill="#000080">
<text x="45.4" y="28.1">P1</text>
<text x="93.7" y="28.1">IC1</text>
<text x="45.4" y="43.3">Header 4</text>
<text x="274.3" y="45.8">KSZ8863RLL</text>
<text x="274.8" y="43.3">IC2</text>
<text x="27.7" y="66.2">J1</text>
<text x="27.7" y="89">0475710001</text>
<text x="25.1" y="99.2">Y1</text>
<text x="25.1" y="109.4">CB3LV-3I-50M0000</text>
<text x="55.3" y="116.2">R1</text>
<text x="27.7" y="122.1">IC3</text>
<text x="55.3" y="122.8">1K</text>
<text x="55.3" y="120.3">Res1</text>
<text x="27.7" y="137.4">TJA1051T_3,118</text>
<text x="168.3" y="137.1">R?</text>
<text x="244.6" y="134.5">R4</text>
<text x="244.6" y="137.1">Res1</text>
<text x="52.8" y="142.2">C1</text>
<text x="168.3" y="142.2">49.9</text>
<text x="168.3" y="139.6">Res1</text>
<text x="192.9" y="142.4">J?</text>
<text x="244.6" y="139.6">1K</text>
<text x="52.8" y="147.2">100pF</text>
<text x="53" y="145">Cap</text>
<text x="158.1" y="152.3">R?</text>
<text x="158.1" y="154.9">Res1</text>
<text x="32.7" y="160.2">IC4</text>
<text x="93.7" y="160.2">STM32F745VEH6</text>
<text x="158.1" y="157.4">49.9</text>
<text x="159.6" y="167.5">0.1uF</text>
<text x="159.6" y="162.5">C?</text>
<text x="159.6" y="165">Cap</text>
<text x="170.8" y="167.5">49.9</text>
<text x="170.8" y="162.5">R?</text>
<text x="170.8" y="165">Res1</text>
<text x="178.4" y="165">R?</text>
<text x="178.4" y="167.5">Res1</text>
<text x="192.9" y="165.3">SI-52008-F</text>
<text x="20.7" y="170.1">R3</text>
<text x="20.7" y="172.6">Res1</text>
<text x="32.7" y="172.9">TLV1117-33IDCYR</text>
<text x="78.3" y="172.6">C2</text>
<text x="178.4" y="170.1">49.9</text>
<text x="20.7" y="175.1">1K</text>
<text x="29.9" y="178.2">C3</text>
<text x="78.3" y="177.7">1mF</text>
<text x="78.3" y="175.1">Cap</text>
<text x="172.3" y="175.1">C?</text>
<text x="172.3" y="177.7">Cap</text>
<text x="29.9" y="185.4">Cap</text>
<text x="62.9" y="182.8">C4</text>
<text x="62.9" y="185.4">Cap</text>
<text x="172.3" y="180.3">0.1uF</text>
<text x="185" y="185.4">0.1uF</text>
<text x="185" y="180.3">C?</text>
<text x="185" y="182.8">Cap</text>
<text x="208.2" y="180.6">RELAYBOARD SCHEMATIC</text>
<text x="27.4" y="189.9">R2</text>
<text x="29.9" y="187.9">100uF</text>
<text x="62.9" y="187.9">100uF</text>
<text x="269.2" y="188.2">A02</text>
<text x="27.4" y="196.5">1K</text>
<text x="27.4" y="194">Res1</text>
<text x="264.1" y="193.2">Text</text>
<text x="266.7" y="195.8">A.ZHANG</text>
</g>
<g font-size="2.3" fill="#800000">
<text x="27.7" y="30.6">CANH</text>
<text x="27.7" y="33.1">CANL</text>
<text x="78.5" y="35.7">CLK</text>
<text x="248.3" y="31.1" transform="rotate(-90 248.3 31.1)">3.3V</text>
<text x="249" y="33.1">GND</text>
<text x="253.5" y="31.1" transform="rotate(-90 253.5 31.1)">3.3V</text>
<text x="256" y="31.1" transform="rotate(-90 256 31.1)">SPI_CHP_SLCT</text>
<text x="258.5" y="31.1" transform="rotate(-90 258.5 31.1)">SPI_DAT_OUT</text>
<text x="261.1" y="31.1" transform="rotate(-90 261.1 31.1)">SPI_DAT_IN</text>
<text x="24.4" y="36.9">5V</text>
<text x="131.9" y="40.7">3.3 V</text>
<text x="131.9" y="38.2">3.3 V</text>
<text x="238.1" y="36.2" transform="rotate(-90 238.1 36.2)">P2LED0</text>
<text x="240.7" y="36.2" transform="rotate(-90 240.7 36.2)">P2LED1</text>
<text x="243.2" y="36.2" transform="rotate(-90 243.2 36.2)">P1LED0</text>
<text x="245.8" y="36.2" transform="rotate(-90 245.8 36.2)">P1LED1</text>
<text x="131.9" y="43.3">3.3 V</text>
<text x="25.2" y="48.3">GND</text>
<text x="131.9" y="48.3">3.3 V</text>
<text x="78.5" y="58.6">3.3 V</text>
<text x="131.9" y="56">3.3 V</text>
<text x="215.8" y="58.6">RXM1</text>
<text x="279.3" y="58.6">SPI_CLK</text>
<text x="78.5" y="61.1">DATA0</text>
<text x="131.9" y="61.1">SPI_CHP_SLCT</text>
<text x="131.9" y="63.6">RXD0</text>
<text x="215.8" y="63.6">TXM1</text>
<text x="215.8" y="61.1">RXP1</text>
<text x="14.9" y="68.7">DATA2</text>
<text x="14.9" y="71.3">DATA3</text>
<text x="58.1" y="68.7">DATA1</text>
<text x="78.5" y="71.3">CMD</text>
<text x="131.9" y="66.2">SPI_DAT_IN</text>
<text x="215.8" y="68.7">3.3 V</text>
<text x="215.8" y="66.2">TXP1</text>
<text x="14.9" y="76.3">3.3 V</text>
<text x="14.9" y="73.8">CMD</text>
<text x="61.2" y="72.5">GND</text>
<text x="61.2" y="75.1">GND</text>
<text x="61.2" y="77.6">GND</text>
<text x="70.9" y="73.8">SPI_DAT_OUT</text>
<text x="76" y="76.3">SPI_CLK</text>
<text x="215.8" y="76.3">RXM2</text>
<text x="276.8" y="76.3">RXD0</text>
<text x="279.9" y="72.5">GND</text>
<text x="14.9" y="78.9">CLK</text>
<text x="14.9" y="81.4">3.3 V</text>
<text x="14.9" y="83.9">DATA0</text>
<text x="78.5" y="83.9">3.3 V</text>
<text x="78.5" y="78.9">RXD</text>
<text x="131.9" y="81.4">3.3 V</text>
<text x="131.9" y="83.9">RMII_REF_CLK_IN</text>
<text x="200.2" y="82.7">GND</text>
<text x="215.8" y="83.9">TXM2</text>
<text x="215.8" y="78.9">RXP2</text>
<text x="276.8" y="78.9">RXD1</text>
<text x="78.5" y="86.5">DATA1</text>
<text x="131.9" y="89">RXD1</text>
<text x="215.8" y="86.5">TXP2</text>
<text x="276.8" y="91.5">CRS_DV</text>
<text x="53" y="101.8">RMII_REF_CLK_IN</text>
<text x="14.1" y="103">5V</text>
<text x="56.1" y="105.6">GND</text>
<text x="78.5" y="104.3">TXF</text>
<text x="131.9" y="106.8">3.3 V</text>
<text x="78.5" y="109.4">3.3 V</text>
<text x="78.5" y="111.9">DATA2</text>
<text x="68.9" y="118.3">GND</text>
<text x="17.4" y="124.6">TXF</text>
<text x="131.9" y="124.6">TXD1</text>
<text x="16.8" y="130.9">5V</text>
<text x="53" y="129.7">CANL</text>
<text x="53" y="127.1">CANH</text>
<text x="17.4" y="134.7">RXD</text>
<text x="78.5" y="137.4">DATA3</text>
<text x="131.9" y="132.2">3.3 V</text>
<text x="131.9" y="137.4">CRS_DV</text>
<text x="157.4" y="132.2">TXP1</text>
<text x="240.7" y="132.8" transform="rotate(-90 240.7 132.8)">TX_EN</text>
<text x="248.3" y="132.8" transform="rotate(-90 248.3 132.8)">TXD1</text>
<text x="250.9" y="132.8" transform="rotate(-90 250.9 132.8)">TXD0</text>
<text x="256" y="135.3" transform="rotate(-90 256 135.3)">3.3 V</text>
<text x="78.5" y="139.9">3.3 V</text>
<text x="78.5" y="142.4">3.3 V</text>
<text x="78.5" y="147.5">3.3 V</text>
<text x="131.9" y="147.5">TX_EN</text>
<text x="147.1" y="145">TXM1</text>
<text x="177.7" y="145">RXP1</text>
<text x="235.6" y="145.5" transform="rotate(-90 235.6 145.5)">RMII_REF_CLK_IN</text>
<text x="241.4" y="147.5">GND</text>
<text x="258.5" y="145.5" transform="rotate(-90 258.5 145.5)">RMII_REF_CLK_IN</text>
<text x="27.7" y="152.6">GND</text>
<text x="131.9" y="150">TXD0</text>
<text x="170" y="155.1">RXM1</text>
<text x="251.5" y="155.1">GND</text>
<text x="78.5" y="162.7">3.3 V</text>
<text x="68.9" y="176.7">5V</text>
<text x="146.9" y="179.3">GND</text>
<text x="48.1" y="198.3">GND</text>
</g>
<text font-size="2.3" fill="#f00" x="170" y="129.7">PHYSICALCONNECTOR NOT DONE YET</text>
</svg>
